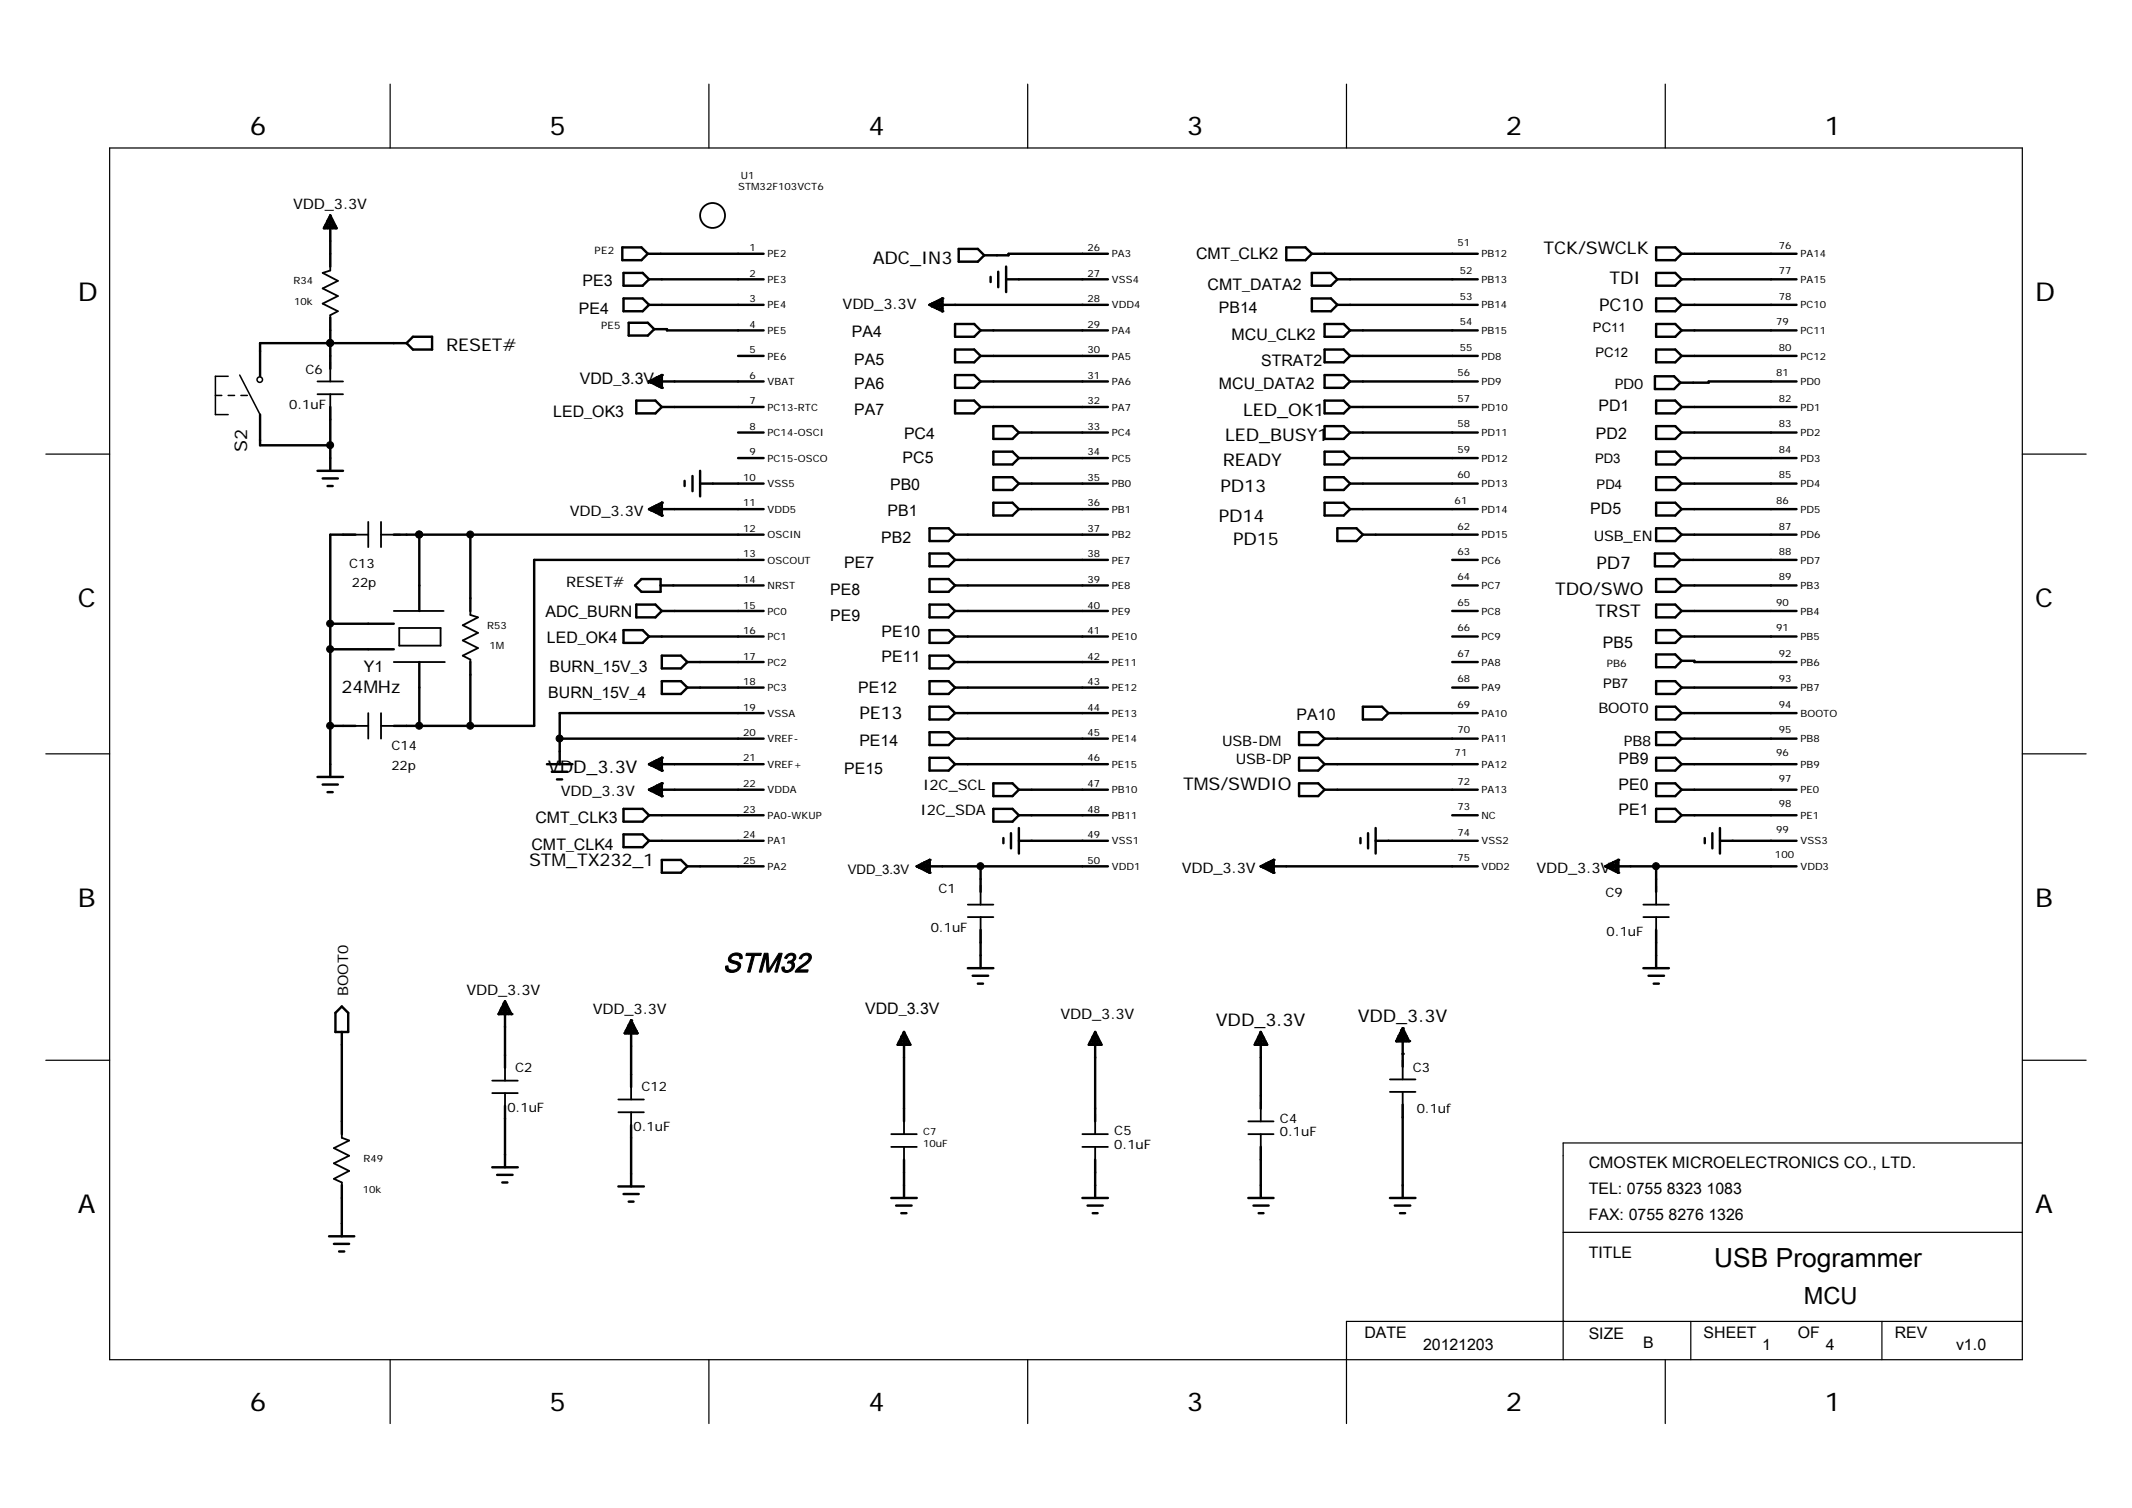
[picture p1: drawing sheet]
<svg xmlns="http://www.w3.org/2000/svg" width="297mm" height="210mm" viewBox="0 0 297 210" stroke-linecap="round" stroke-linejoin="round" font-family="sans-serif">
<g fill="none" stroke="#000" stroke-width=".17">
<path d="M54.3 11.7v8.9M98.8 11.7v8.9M143.2 11.7v8.9M187.6 11.7v8.9M232 11.7v8.9M15.3 20.6h266.4v168.7h-266.4zM6.4 63.2h8.9M281.7 63.2h8.9M6.4 105h8.9M281.7 105h8.9M6.4 147.7h8.9M281.7 159.2h-63.9v30.1"/>
<path d="M281.8 147.7h8.8M217.8 171.6h63.9M54.3 189.3v8.9M98.8 189.3v8.9M143.2 189.3v8.9M217.8 184h.1M232 189.3v8.9M235.5 184v5.3M262.2 184v5.3M281.7 184h-94.1v14.2"/>
</g>
<g fill="none" stroke="#000" stroke-width=".25">
<path d="M46 37.1v.6l-1 .3 2.1 1.1-2.1 1.1 2.1 1-2.1 1.1 2.1 1-1.1 .6v.3M44.2 53.1h3.6M44.2 54.9h3.6M46 50.5v2.6M46 54.9v3.6M47.8 74.5h3.5M51.3 72.7v3.5M53.1 74.5h2.6M53.1 72.7v3.5M51.3 99.3v3.6M53.1 99.3v3.6M54.9 85.1h6.9"/>
<path d="M54.9 92.2h7.1M55.6 87.5h5.8v2.4h-5.8zM65.5 85.1v.5l1.1 .4-2.1 1.1 2.1 1-2.1 1.1 2.1 1-2.1 1.1 1 .6v.3M47.8 101.1h3.5M53.1 101.1h2.6M134.8 126h3.6M134.8 127.7h3.6M136.6 123.3v2.7M136.6 127.7v3.6M228.9 126h3.6M228.9 127.7h3.6M230.7 123.3v2.7"/>
<path d="M230.7 127.7v3.6M47.6 157.9v.5l1 .4-2.1 1.1 2.1 1-2.1 1.1 2.1 1.1-2.1 1.1 1.1 .5v.3M68.6 150.5h3.5M68.6 152.2h3.5M70.4 147.8v2.7M70.4 152.2v3.6M86.1 153.1h3.6M86.1 154.9h3.6M87.9 150.5v2.6M87.9 154.9v3.5M124.2 157.9h3.5M124.2 159.7h3.5"/>
<path d="M125.9 155.3v2.6M125.9 159.7v3.6M150.8 157.9h3.5M150.8 159.7h3.5M152.6 155.3v2.6M152.6 159.7v3.6M173.9 156.2h3.5M173.9 157.9h3.5M175.6 153.5v2.7M175.6 157.9v3.6M193.6 150.3h3.6M193.6 152.1h3.6"/>
<path d="M195.4 147.7v2.6M195.4 152.1v3.5"/>
<circle cx="99.3" cy="30" r="1.74"/>
</g>
<g fill="none" stroke="#000" stroke-width=".34">
<path d="M45.2 31.6h1.6M45.3 31.4v.4M45.4 31.3h1.2M45.6 30.9h.8M45.6 30.7v1.1M45.8 30.6h.4M45.9 30.2h.2M46 30v7.1M46 30l.9 1.8h-1.8zM46.3 30.7v1.1M46.7 31.4v.4M86.7 34.5h2.7l.8 .8-.8 .9h-2.7z"/>
<path d="M86.9 38h2.6l.9 .9-.9 .9h-2.6zM90.2 35.3h16.2M90.4 38.9h16M133.6 34.7h2.6l.9 .9-.9 .8h-2.6zM138 38.6v.7M139.1 37.8v2.2M140.2 38.9h14.1M140.2 37.1v3.6M154.3 35.3h-13.8v.3h-3.4M179.2 34.5h2.7l.8 .8-.8 .9h-2.7zM182.7 35.3h23.2M182.7 38h2.7l.9 .9-.9 .9h-2.7z"/>
<path d="M186.3 38.9h19.6M230.7 34.5h2.7l.9 .8-.9 .9h-2.7zM230.7 38h2.7l.9 .9-.9 .9h-2.7zM234.3 35.3h16M234.3 38.9h16M36.2 57.7v4.3h9.8M46 44.2v7.1M46 56.7v8.9M56.6 47.8h-20.4v4.6M56.6 47.8l.9-.9h2.7v1.8h-2.7zM86.9 41.6h2.6l.9 .9-.9 .8h-2.6zM87.6 45h2.6l.9 .8-.9 .9h-2.6z"/>
<path d="M88.6 55.8h2.7l.9 .9-.9 .9h-2.7zM90.4 42.5h16M90.4 53.1h16M90.4 53.1l1.8-.9v1.8zM90.7 53.3h1.5M91.1 45.8h1.8v.2h13.5M91.1 52.7v.8M91.4 53.6h.8M91.8 52.4v1.4M92.2 56.7h14.2M92.2 53h-1.4v.3M92.2 52.6h-.7v1"/>
<path d="M102.8 49.6h3.6M129.5 42.5h24.8M129.5 42.5l1.8-.9v1.7zM129.8 42.7h1.5M130.2 42.1v.7M130.5 43h.8M130.9 41.8v1.4M131.3 42.3h-1.5v.4M131.3 41.9h-.8v1.1M133 45.1h2.7l.9 .9-.9 .9h-2.7zM133 48.7h2.7l.9 .9-.9 .9h-2.7zM133 55.8h2.7l.9 .9-.9 .9h-2.7z"/>
<path d="M133 52.2h2.7l.9 .9-.9 .9h-2.7zM136.6 46h17.7M136.6 49.6h17.7M136.6 53.1h17.7M136.6 56.7h17.7M138.4 59.3h2.6l.9 .9-.9 .9h-2.6zM182.7 41.6h2.7l.9 .9-.9 .8h-2.7zM184.5 45.1h2.7l.9 .9-.9 .9h-2.7zM184.5 48.7h2.7l.9 .9-.9 .9h-2.7zM184.5 55.8h2.7l.9 .9-.9 .9h-2.7zM184.5 59.3h2.7l.9 .9-.9 .9h-2.7zM184.5 52.2h2.7l.9 .9-.9 .9h-2.7z"/>
<path d="M186.3 42.5h19.6M188.1 46h17.8M188.1 49.6h17.8M188.1 53.1h17.8M188.1 56.7h17.8M230.5 52.4h2.7l.9 .9-.9 .9h-2.7zM230.7 41.6h2.7l.9 .9-.9 .8h-2.7zM230.7 45.1h2.7l.9 .9-.9 .9h-2.7zM230.7 48.7h2.7l.9 .9-.9 .9h-2.7zM230.7 55.8h2.7l.9 .9-.9 .9h-2.7zM230.7 59.3h2.7l.9 .9-.9 .9h-2.7zM234.3 42.5h16"/>
<path d="M234.3 46h16M234.3 49.6h16M234.3 56.7h16M250.3 53.1h-12.3v.2h-3.9M44.2 65.6h3.6M45 66.6h2.1M45.6 67.7h.7M49.5 74.5h-3.5v33.7M54.9 74.5h51.5M58.4 74.5v10.6M65.5 74.5v10.6M90.4 70.9h16"/>
<path d="M90.4 70.9l1.8-.9v1.8zM90.7 71.1h1.5M91.1 70.5v.7M91.4 71.4h.8M91.8 70.2v1.4M92.2 70.7h-1.4v.4M92.2 70.4h-.7v1M95.4 67v.7M96.5 66.3v2.1M97.5 67.3h8.9M97.5 65.6v3.5M102.8 60.2h3.6"/>
<path d="M102.8 63.8h3.6M106.4 78h-32v23.1h-19.5M129.5 73.6h2.7l.8 .9-.8 .8h-2.7zM129.5 77.1h2.7l.8 .9-.8 .9h-2.7zM133 74.5h21.3M133 78h21.3M138.4 62.9h2.6l.9 .9-.9 .9h-2.6zM138.4 66.5h2.6l.9 .8-.9 .9h-2.6zM138.4 70h2.6l.9 .9-.9 .9h-2.6zM141.9 60.2h12.4M141.9 63.8h12.4M141.9 67.3h12.4"/>
<path d="M141.9 70.9h12.4M184.5 66.5h2.7l.9 .8-.9 .9h-2.7zM184.5 62.9h2.7l.9 .9-.9 .9h-2.7zM184.5 70h2.7l.9 .9-.9 .9h-2.7zM186.3 73.6h2.7l.9 .9-.9 .8h-2.7zM188.1 60.2h17.8M188.1 63.8h17.8M188.1 67.3h17.8M188.1 70.9h17.8M189.9 74.5h16M202.3 78h3.6M230.5 77.1h2.7l.9 .9-.9 .9h-2.7z"/>
<path d="M230.7 62.9h2.7l.9 .9-.9 .9h-2.7zM230.7 66.5h2.7l.9 .8-.9 .9h-2.7zM230.7 70h2.7l.9 .9-.9 .9h-2.7zM230.7 73.6h2.7l.9 .9-.9 .8h-2.7zM234.1 78h16.2M234.3 60.2h16M234.3 63.8h16M234.3 67.3h16M234.3 70.9h16M234.3 74.5h16M46 86.9h8.9M46 90.4h8.9"/>
<path d="M58.4 92.2v8.9M65.5 92.2v8.9M86.9 87.7h2.6l.9 .9-.9 .9h-2.6zM88.6 84.2h2.7l.9 .9-.9 .9h-2.7zM89.4 80.6h2.6v1.8h-2.6l-.9-.9zM90.4 88.6h16M92 81.5h14.4M92.2 85.1h14.2M92.2 91.3h2.7l.9 .9-.9 .9h-2.7zM92.2 94.9h2.7l.9 .9-.9 .8h-2.7zM95.8 92.2h10.6M95.8 95.8h10.6"/>
<path d="M106.4 99.3h-28.4v7.1M129.5 80.6h2.7l.8 .9-.8 .9h-2.7zM129.5 84.2h2.7l.8 .9-.8 .9h-2.7zM129.5 87.7h2.7l.8 .9-.8 .9h-2.7zM129.5 91.3h2.7l.8 .9-.8 .9h-2.7zM129.5 94.9h2.7l.8 .9-.8 .8h-2.7zM129.5 98.4h2.7l.8 .9-.8 .9h-2.7zM133 81.5h21.3M133 85.1h21.3M133 88.6h21.3M133 92.2h21.3M133 95.8h21.3"/>
<path d="M133 99.3h21.3M189.9 98.4h2.6l.9 .9-.9 .9h-2.6zM193.4 99.3h12.5M202.3 81.5h3.6M202.3 85.1h3.6M202.3 88.6h3.6M202.3 92.2h3.6M202.3 95.8h3.6M230.7 80.6h2.7l.9 .9-.9 .9h-2.7zM230.7 84.2h2.7l.9 .9-.9 .9h-2.7zM230.7 87.7h2.7l.9 .9-.9 .9h-2.7zM230.7 91.1h2.7l.9 .9-.9 .9h-2.7z"/>
<path d="M230.7 94.9h2.7l.9 .9-.9 .8h-2.7zM230.7 98.4h2.7l.9 .9-.9 .9h-2.7zM234.3 81.5h16M234.3 85.1h16M234.3 88.6h16M234.3 92h1.7v.2h14.3M234.3 95.8h16M234.3 99.3h16M44.2 108.2h3.6M45 109.3h2.1M45.6 110.3h.7M46 101.1h3.5"/>
<path d="M76.2 106.4h3.5M76.9 107.5h2.1M77.6 108.5h.7M78 102.9h28.4M86.9 112.6h2.6l.9 .9-.9 .9h-2.6zM86.9 116.2h2.6l.9 .9-.9 .9h-2.6zM90.4 106.4h16M90.4 110h16M90.4 113.5h16M90.4 117.1h16M90.4 106.4l1.8-.9v1.8zM90.4 110l1.8-.9v1.8z"/>
<path d="M90.7 110.1h1.5M90.7 106.6h1.5M91.1 106v.8M91.1 109.6v.7M91.4 110.5h.8M91.4 106.9h.8M91.8 105.7v1.4M91.8 109.3v1.4M92.2 119.8h2.7l.9 .8-.9 .9h-2.7zM92.2 106.2h-1.4v.4M92.2 109.8h-1.4v.3M92.2 105.9h-.7v1"/>
<path d="M92.2 109.4h-.7v1.1M129.1 119.9v1.5M129.5 102h2.7l.8 .9-.8 .9h-2.7zM129.5 105.5h2.7l.8 .9-.8 .9h-2.7zM133 102.9h21.3M133 106.4h21.3M138.4 109.1h2.6l.9 .9-.9 .9h-2.6zM138.4 112.6h2.6l.9 .9-.9 .9h-2.6zM139.8 116.7v.7M140.8 116v2.1M141.9 110h12.4M141.9 113.5h12.4"/>
<path d="M141.9 117.1h12.4M141.9 115.3v3.6M177.1 119.9v1.5M181 109.1h2.6l.9 .9-.9 .9h-2.6zM181 102h2.6l.9 .9-.9 .9h-2.6zM181 105.5h2.6l.9 .9-.9 .9h-2.6zM184.5 102.9h21.4M184.5 106.4h21.4M184.5 110h21.4M189.5 116.7v.7M190.6 116v2.1M191.6 117.1h14.3"/>
<path d="M191.6 115.3v3.6M202.3 113.5h3.6M225.1 119.9v1.5M230.7 102h2.7l.9 .9-.9 .9h-2.7zM230.7 105.5h2.7l.9 .9-.9 .9h-2.7zM230.7 109.1h2.7l.9 .9-.9 .9h-2.7zM230.7 112.6h2.7l.9 .9-.9 .9h-2.7zM234.3 102.9h16M234.3 106.4h16M234.3 110h16M234.3 113.5h16M237.5 116.7v.7"/>
<path d="M238.5 116v2.1M239.6 117.1h10.7M239.6 115.3v3.6M70.1 140h.5M70.1 139.7v1.5M70.3 139.6h.1M70.4 139.4v9.3M70.4 139.4l.8 1.8h-1.7zM70.5 139.8v1.4M95.8 120.6h10.6M127.7 120.6h26.6M127.7 120.6l1.8-.8v1.7z"/>
<path d="M128 120.8h1.5M128.4 120.3v.7M128.7 121.2h.8M129.5 120.5h-1.4v.3M129.5 120.1h-.7v1.1M134.8 134.8h3.6M135.5 135.9h2.2M136.2 137h.7M136.6 120.6v3.6M136.6 129.5v5.3M175.6 120.6h30.3M175.6 120.6l1.8-.8v1.7z"/>
<path d="M176 120.8h1.4M176.4 120.3v.7M176.7 121.2h.7M177.4 120.5h-1.4v.3M177.4 120.1h-.7v1.1M223.6 120.6h26.7M223.6 120.6l1.8-.8v1.7zM223.9 120.8h1.5M224.4 120.3v.7M224.7 121.2h.7M225.4 120.5h-1.4v.3M225.4 120.1h-.7v1.1"/>
<path d="M228.9 134.8h3.6M229.7 135.9h2.1M230.4 137h.7M230.7 120.6v3.6M230.7 129.5v5.3M47.6 143.7v14.2M47.6 140.2l.9 .8v2.7h-1.8v-2.7zM69.5 141h1.6M69.7 140.7h1.2M69.8 140.5v.7M69.9 140.3h.8M70.4 154v8.6"/>
<path d="M70.9 140.5v.7M87.2 143.5h1.4v.4M87.2 143.5v.4M87.4 143.2h1.1M87.6 142.8h.7v1.1M87.6 142.7v1.2M87.7 142.5h.4M87.9 142.1v9.3M87.9 156.7v8.5M87.9 142.1l.9 1.8h-1.8zM125.2 145.3h1.5M125.2 145.1v.4"/>
<path d="M125.3 145h1.2M125.5 144.6h.9M125.6 144.3v1.2M125.7 144.3h.5M125.8 143.9h.2M125.9 143.7v12.5M125.9 143.7l.9 1.8h-1.8zM126.3 144.4v1.1M126.6 145.2v.3M151.8 145.3h1.6M151.8 145.1v.4M152 145h1.2"/>
<path d="M152.1 144.6h.9M152.2 144.3v1.2M152.3 144.3h.5M152.5 143.9h.1M152.6 143.7v12.5M152.6 143.7l.9 1.8h-1.8zM152.9 144.4v1.1M153.3 145.2v.3M174.9 145.3h1.5M175 145.1v.4M175.1 145h1.2M175.3 144.6h.8"/>
<path d="M175.3 144.3v1.2M175.4 144.3h.5M175.6 143.9h.1M175.6 143.7v10.7M175.6 159.7v7.1M175.6 143.7l.9 1.8h-1.7zM176 144.4v1.1M176.4 145.2v.3M194.7 144.6h1.4M194.9 144.3h1v.7M194.9 144.2v.8M195 143.9h.7"/>
<path d="M195.2 143.5h.4v1.5M195.2 143.5v1.5M195.4 143.2v5.3M195.4 153.8v13M195.4 143.2l.9 1.8h-1.8zM45.8 172.2h3.6M46.5 173.2h2.1M47.2 174.3h.8M47.6 165v7.2M68.6 162.6h3.5M69.2 163.6h2.2M70 164.7h.7"/>
<path d="M86.1 165.2h3.6M86.9 166.3h2.1M87.6 167.3h.7M124.2 166.8h3.5M124.8 167.9h2.2M125.6 168.9h.7M125.9 161.5v5.3M150.8 166.8h3.5M151.5 167.9h2.1M152.2 168.9h.7M152.6 161.5v5.3M173.9 166.8h3.5"/>
<path d="M174.6 167.9h2.1M175.3 168.9h.7M193.6 166.8h3.6M194.3 167.9h2.2M195 168.9h.7"/>
</g>
<g fill="none" stroke="#000" stroke-width=".21">
<path d="M30 55.1h.9M31.8 52.4h-1.8v5.3h1.8M31.8 55.1h.9M33.4 52.2l2.8 5.5M33.6 55.1h.9"/>
<circle cx="36.2" cy="52.9" r=".38"/>
</g>
<g fill="#000">
<circle cx="46" cy="47.8" r=".17"/>
<circle cx="90.4" cy="53.1" r=".17"/>
<circle cx="92.2" cy="54" r=".17"/>
<circle cx="92.2" cy="52.2" r=".17"/>
<circle cx="129.5" cy="42.5" r=".17"/>
<circle cx="131.3" cy="43.3" r=".17"/>
<circle cx="131.3" cy="41.6" r=".17"/>
<circle cx="58.4" cy="74.5" r=".17"/>
<circle cx="90.4" cy="70.9" r=".17"/>
<circle cx="92.2" cy="71.8" r=".17"/>
<circle cx="92.2" cy="70" r=".17"/>
<circle cx="90.4" cy="110" r=".17"/>
<circle cx="90.4" cy="106.4" r=".17"/>
<circle cx="92.2" cy="105.5" r=".17"/>
<circle cx="92.2" cy="110.9" r=".17"/>
<circle cx="92.2" cy="109.1" r=".17"/>
<circle cx="92.2" cy="107.3" r=".17"/>
<circle cx="129.5" cy="119.8" r=".17"/>
<circle cx="177.4" cy="119.8" r=".17"/>
<circle cx="225.4" cy="119.8" r=".17"/>
<circle cx="127.7" cy="120.6" r=".17"/>
<circle cx="129.5" cy="121.5" r=".17"/>
<circle cx="175.6" cy="120.6" r=".17"/>
<circle cx="177.4" cy="121.5" r=".17"/>
<circle cx="223.6" cy="120.6" r=".17"/>
<circle cx="225.4" cy="121.5" r=".17"/>
<circle cx="69.5" cy="141.2" r=".17"/>
<circle cx="71.2" cy="141.2" r=".17"/>
<circle cx="87.9" cy="142.1" r=".17"/>
<circle cx="194.5" cy="145" r=".17"/>
<circle cx="195.4" cy="146.8" r=".17"/>
<circle cx="195.4" cy="143.2" r=".17"/>
<circle cx="196.3" cy="145" r=".17"/>
</g>
<g fill="#000" stroke="#000" stroke-width=".14">
<circle cx="46" cy="47.8" r=".49"/>
<circle cx="46" cy="62" r=".49"/>
<circle cx="58.4" cy="74.4" r=".49"/>
<circle cx="65.5" cy="74.4" r=".49"/>
<circle cx="46" cy="90.4" r=".49"/>
<circle cx="46" cy="86.8" r=".49"/>
<circle cx="46" cy="101.1" r=".49"/>
<circle cx="58.4" cy="101.1" r=".49"/>
<circle cx="65.5" cy="101.1" r=".49"/>
<circle cx="77.9" cy="102.8" r=".49"/>
<circle cx="136.6" cy="120.6" r=".49"/>
<circle cx="230.7" cy="120.6" r=".49"/>
</g>
<text font-size="3.8" x="100.7" y="135.4">STM32</text>
<text font-size="3.7" x="238.8" y="176.5">USB Programmer</text>
<g font-size="3.6">
<text x="34.8" y="18.8">6</text>
<text x="76.5" y="18.8">5</text>
<text x="121" y="18.8">4</text>
<text x="165.3" y="18.8">3</text>
<text x="209.8" y="18.8">2</text>
<text x="254.2" y="18.8">1</text>
<text x="10.8" y="41.9">D</text>
<text x="283.5" y="41.9">D</text>
<text x="10.8" y="84.6">C</text>
<text x="283.5" y="84.6">C</text>
<text x="10.8" y="126.3">B</text>
<text x="283.5" y="126.3">B</text>
<text x="10.8" y="168.9">A</text>
<text x="283.5" y="168.9">A</text>
<text x="34.8" y="196.5">6</text>
<text x="76.5" y="196.5">5</text>
<text x="121" y="196.5">4</text>
<text x="165.3" y="196.5">3</text>
<text x="209.8" y="196.5">2</text>
<text x="254.2" y="196.5">1</text>
</g>
<text font-size="3.3" x="251.3" y="181.6">MCU</text>
<g font-size="2.4">
<text x="215" y="35.3">TCK/SWCLK</text>
<text x="121.6" y="36.8">ADC_IN3</text>
<text x="224.2" y="39.6">TDI</text>
<text x="222.8" y="43.3">PC10</text>
<text x="62.1" y="48.9">RESET#</text>
<text x="173.2" y="58">LED_OK1</text>
<text x="34.5" y="62.9" transform="rotate(-90 34.5 62.9)">S2</text>
<text x="170.3" y="64.9">READY</text>
<text x="170.7" y="61.4">LED_BUSY1</text>
<text x="170" y="68.6">PD13</text>
<text x="169.8" y="72.7">PD14</text>
<text x="171.8" y="75.9">PD15</text>
<text x="216.7" y="82.8">TDO/SWO</text>
<text x="222.4" y="79.2">PD7</text>
<text x="222.3" y="86">TRST</text>
<text x="47.6" y="96.6">24MHz</text>
<text x="119.7" y="100.2">PE13</text>
<text x="76.3" y="107.6">VDD_3.3V</text>
<text x="164.8" y="110">TMS/SWDIO</text>
<text x="73.7" y="120.6">STM_TX232_1</text>
<text x="169.4" y="142.8">VDD_3.3V</text>
<text x="189.1" y="142.3">VDD_3.3V</text>
</g>
<g font-size="2.2">
<text x="81.1" y="39.8">PE3</text>
<text x="166.6" y="36.1">CMT_CLK2</text>
<text x="168.2" y="40.3">CMT_DATA2</text>
<text x="80.6" y="43.7">PE4</text>
<text x="118.7" y="46.9">PA4</text>
<text x="169.8" y="43.6">PB14</text>
<text x="171.6" y="47.3">MCU_CLK2</text>
<text x="80.8" y="53.5">VDD_3.3V</text>
<text x="119" y="50.8">PA5</text>
<text x="175.7" y="51">STRAT2</text>
<text x="77.1" y="58.1">LED_OK3</text>
<text x="119" y="57.7">PA7</text>
<text x="119" y="54.2">PA6</text>
<text x="169.8" y="54.2">MCU_DATA2</text>
<text x="222.7" y="57.2">PD1</text>
<text x="125.7" y="64.5">PC5</text>
<text x="125.9" y="61.1">PC4</text>
<text x="222.3" y="61.1">PD2</text>
<text x="123.6" y="71.8">PB1</text>
<text x="124" y="68.2">PB0</text>
<text x="221.5" y="71.6">PD5</text>
<text x="122.8" y="75.7">PB2</text>
<text x="115.6" y="82.8">PE8</text>
<text x="117.6" y="79.1">PE7</text>
<text x="76" y="86">ADC_BURN</text>
<text x="76.2" y="89.5">LED_OK4</text>
<text x="115.6" y="86.5">PE9</text>
<text x="122.8" y="88.6">PE10</text>
<text x="50.7" y="93.6">Y1</text>
<text x="76.5" y="93.6">BURN_15V_3</text>
<text x="122.8" y="92.2">PE11</text>
<text x="223.3" y="90.2">PB5</text>
<text x="76.4" y="97.2">BURN_15V_4</text>
<text x="119.5" y="96.5">PE12</text>
<text x="180.6" y="100.2">PA10</text>
<text x="117.6" y="107.8">PE15</text>
<text x="119.7" y="103.9">PE14</text>
<text x="225.5" y="106.4">PB9</text>
<text x="225.5" y="110">PE0</text>
<text x="225.5" y="113.5">PE1</text>
<text x="74" y="118.3">CMT_CLK4</text>
<text x="74.6" y="114.6">CMT_CLK3</text>
<text x="120.5" y="141.3">VDD_3.3V</text>
<text x="221.3" y="166.3">TEL: 0755 8323 1083</text>
<text x="221.3" y="162.7">CMOSTEK MICROELECTRONICS CO., LTD.</text>
<text x="221.3" y="169.8">FAX: 0755 8276 1326</text>
<text x="221.3" y="175.2">TITLE</text>
<text x="190.1" y="186.3">DATE</text>
<text x="198.2" y="188">20121203</text>
<text x="221.3" y="186.5">SIZE</text>
<text x="228.9" y="187.7">B</text>
<text x="237.3" y="186.3">SHEET</text>
<text x="245.5" y="188">1</text>
<text x="250.4" y="186.3">OF</text>
<text x="254.3" y="188">4</text>
<text x="263.9" y="186.3">REV</text>
<text x="272.5" y="188">v1.0</text>
</g>
<g font-size="2">
<text x="40.8" y="29.1">VDD_3.3V</text>
<text x="117.4" y="43">VDD_3.3V</text>
<text x="225" y="54.2">PD0</text>
<text x="79.4" y="71.8">VDD_3.3V</text>
<text x="222" y="75.3">USB_EN</text>
<text x="78.9" y="81.7">RESET#</text>
<text x="222.7" y="99.3">BOOT0</text>
<text x="170.3" y="103.9">USB-DM</text>
<text x="172.2" y="106.4">USB-DP</text>
<text x="226.2" y="103.9">PB8</text>
<text x="78.1" y="110.9">VDD_3.3V</text>
<text x="128.2" y="113.5">I2C_SDA</text>
<text x="128.6" y="110">I2C_SCL</text>
<text x="164.6" y="121.5">VDD_3.3V</text>
<text x="214" y="121.5">VDD_3.3V</text>
<text x="48.5" y="138.8" transform="rotate(-90 48.5 138.8)">BOOT0</text>
<text x="65" y="138.5">VDD_3.3V</text>
<text x="82.6" y="141.2">VDD_3.3V</text>
<text x="147.7" y="141.9">VDD_3.3V</text>
</g>
<g font-size="1.8">
<text x="221.9" y="46.2">PC11</text>
<text x="42.5" y="52.1">C6</text>
<text x="222.2" y="49.8">PC12</text>
<text x="40.3" y="57">0.1uF</text>
<text x="222.2" y="64.5">PD3</text>
<text x="222.4" y="68.1">PD4</text>
<text x="48.6" y="79.1">C13</text>
<text x="49" y="81.7">22p</text>
<text x="223.3" y="95.8">PB7</text>
<text x="54.5" y="104.5">C14</text>
<text x="54.5" y="107.3">22p</text>
<text x="118.1" y="121.7">VDD_3.3V</text>
<text x="130.7" y="124.4">C1</text>
<text x="223.6" y="124.9">C9</text>
<text x="129.7" y="129.8">0.1uF</text>
<text x="223.8" y="130.4">0.1uF</text>
<text x="71.7" y="149.2">C2</text>
<text x="196.8" y="149.2">C3</text>
<text x="70.7" y="154.9">0.1uF</text>
<text x="89.4" y="151.9">C12</text>
<text x="197.4" y="155.1">0.1uf</text>
<text x="88.3" y="157.6">0.1uF</text>
<text x="155.2" y="158.1">C5</text>
<text x="155.2" y="160">0.1uF</text>
<text x="178.3" y="156.3">C4</text>
<text x="178.3" y="158.2">0.1uF</text>
</g>
<g font-size="1.4">
<text x="102.8" y="26.5">STM32F103VCT6</text>
<text x="103.2" y="24.9">U1</text>
<text x="82.8" y="35.3">PE2</text>
<text x="104.4" y="35">1</text>
<text x="106.9" y="35.8">PE2</text>
<text x="151.5" y="35">26</text>
<text x="154.9" y="35.8">PA3</text>
<text x="203" y="34.3">51</text>
<text x="206.4" y="35.8">PB12</text>
<text x="247.8" y="34.6">76</text>
<text x="250.8" y="35.8">PA14</text>
<text x="40.9" y="39.6">R34</text>
<text x="104.4" y="38.6">2</text>
<text x="106.9" y="39.4">PE3</text>
<text x="151.5" y="38.6">27</text>
<text x="154.9" y="39.4">VSS4</text>
<text x="203.4" y="41.7">53</text>
<text x="203.4" y="38.2">52</text>
<text x="206.4" y="39.4">PB13</text>
<text x="247.8" y="38.2">77</text>
<text x="247.8" y="41.7">78</text>
<text x="250.8" y="39.4">PA15</text>
<text x="41" y="42.5">10k</text>
<text x="83.7" y="45.8">PE5</text>
<text x="104.4" y="42.1">3</text>
<text x="104.4" y="45.7">4</text>
<text x="106.9" y="43">PE4</text>
<text x="106.9" y="46.5">PE5</text>
<text x="151.5" y="45.7">29</text>
<text x="151.5" y="42.1">28</text>
<text x="154.9" y="46.5">PA4</text>
<text x="154.9" y="43">VDD4</text>
<text x="203.4" y="45.3">54</text>
<text x="206.4" y="46.5">PB15</text>
<text x="206.4" y="43">PB14</text>
<text x="247.4" y="45.3">79</text>
<text x="250.8" y="43">PC10</text>
<text x="250.8" y="46.5">PC11</text>
<text x="104.4" y="49.2">5</text>
<text x="104.4" y="52.7">6</text>
<text x="106.9" y="50.1">PE6</text>
<text x="106.9" y="53.6">VBAT</text>
<text x="151.5" y="52.7">31</text>
<text x="151.5" y="49.2">30</text>
<text x="154.9" y="53.6">PA6</text>
<text x="154.9" y="50.1">PA5</text>
<text x="203" y="52.4">56</text>
<text x="203.4" y="48.8">55</text>
<text x="206.4" y="53.6">PD9</text>
<text x="206.4" y="50.1">PD8</text>
<text x="247.4" y="52.4">81</text>
<text x="247.8" y="48.8">80</text>
<text x="250.8" y="50.1">PC12</text>
<text x="250.8" y="53.6">PD0</text>
<text x="104.4" y="56.3">7</text>
<text x="104.4" y="59.9">8</text>
<text x="106.9" y="57.2">PC13-RTC</text>
<text x="151.5" y="59.9">33</text>
<text x="151.5" y="56.3">32</text>
<text x="154.9" y="57.2">PA7</text>
<text x="203" y="59.5">58</text>
<text x="203" y="56">57</text>
<text x="206.4" y="57.2">PD10</text>
<text x="247.8" y="56">82</text>
<text x="247.8" y="59.5">83</text>
<text x="250.8" y="57.2">PD1</text>
<text x="104.4" y="63.4">9</text>
<text x="106.9" y="60.7">PC14-OSCI</text>
<text x="106.9" y="64.3">PC15-OSCO</text>
<text x="151.5" y="63.4">34</text>
<text x="154.9" y="64.3">PC5</text>
<text x="154.9" y="60.7">PC4</text>
<text x="203" y="63.1">59</text>
<text x="206.4" y="64.3">PD12</text>
<text x="206.4" y="60.7">PD11</text>
<text x="247.8" y="63.1">84</text>
<text x="250.8" y="60.7">PD2</text>
<text x="250.8" y="64.3">PD3</text>
<text x="103.5" y="67">10</text>
<text x="103.5" y="70.5">11</text>
<text x="106.9" y="67.9">VSS5</text>
<text x="106.9" y="71.4">VDD5</text>
<text x="151.5" y="70.5">36</text>
<text x="151.5" y="67">35</text>
<text x="154.9" y="71.4">PB1</text>
<text x="154.9" y="67.9">PB0</text>
<text x="202.6" y="70.2">61</text>
<text x="203" y="66.6">60</text>
<text x="206.4" y="71.4">PD14</text>
<text x="206.4" y="67.9">PD13</text>
<text x="247.4" y="70.2">86</text>
<text x="247.8" y="66.6">85</text>
<text x="250.8" y="67.9">PD4</text>
<text x="250.8" y="71.4">PD5</text>
<text x="103.5" y="74.1">12</text>
<text x="103.5" y="77.6">13</text>
<text x="106.9" y="75">OSCIN</text>
<text x="151.5" y="77.6">38</text>
<text x="151.5" y="74.1">37</text>
<text x="154.9" y="75">PB2</text>
<text x="203" y="77.3">63</text>
<text x="203" y="73.7">62</text>
<text x="206.4" y="75">PD15</text>
<text x="247.8" y="73.7">87</text>
<text x="247.8" y="77.3">88</text>
<text x="250.8" y="75">PD6</text>
<text x="103.5" y="81.2">14</text>
<text x="106.9" y="78.5">OSCOUT</text>
<text x="106.9" y="82">NRST</text>
<text x="151.5" y="81.2">39</text>
<text x="154.9" y="82">PE8</text>
<text x="154.9" y="78.5">PE7</text>
<text x="203" y="80.8">64</text>
<text x="206.4" y="82">PC7</text>
<text x="206.4" y="78.5">PC6</text>
<text x="247.8" y="80.8">89</text>
<text x="250.8" y="78.5">PD7</text>
<text x="250.8" y="82">PB3</text>
<text x="67.9" y="87.6">R53</text>
<text x="103.5" y="84.7">15</text>
<text x="103.5" y="88.3">16</text>
<text x="106.9" y="85.6">PC0</text>
<text x="106.9" y="89.1">PC1</text>
<text x="151.5" y="88.3">41</text>
<text x="151.5" y="84.7">40</text>
<text x="154.9" y="89.1">PE10</text>
<text x="154.9" y="85.6">PE9</text>
<text x="203" y="87.9">66</text>
<text x="203" y="84.4">65</text>
<text x="206.4" y="89.1">PC9</text>
<text x="206.4" y="85.6">PC8</text>
<text x="247.4" y="84.4">90</text>
<text x="247.4" y="87.9">91</text>
<text x="250.8" y="85.6">PB4</text>
<text x="250.8" y="89.1">PB5</text>
<text x="68.2" y="90.4">1M</text>
<text x="103.5" y="91.9">17</text>
<text x="103.5" y="95.4">18</text>
<text x="106.9" y="92.7">PC2</text>
<text x="151.5" y="95.4">43</text>
<text x="151.5" y="91.9">42</text>
<text x="154.9" y="92.7">PE11</text>
<text x="203" y="95">68</text>
<text x="203" y="91.5">67</text>
<text x="206.4" y="92.7">PA8</text>
<text x="223.9" y="92.9">PB6</text>
<text x="247.8" y="91.5">92</text>
<text x="247.8" y="95">93</text>
<text x="250.8" y="92.7">PB6</text>
<text x="103.5" y="99">19</text>
<text x="106.9" y="96.3">PC3</text>
<text x="106.9" y="99.8">VSSA</text>
<text x="151.5" y="99">44</text>
<text x="154.9" y="99.8">PE13</text>
<text x="154.9" y="96.3">PE12</text>
<text x="203" y="98.6">69</text>
<text x="206.4" y="99.8">PA10</text>
<text x="206.4" y="96.3">PA9</text>
<text x="247.8" y="98.6">94</text>
<text x="250.8" y="96.3">PB7</text>
<text x="250.8" y="99.8">BOOTO</text>
<text x="103.5" y="102.5">20</text>
<text x="103.5" y="106">21</text>
<text x="106.9" y="103.4">VREF-</text>
<text x="106.9" y="106.9">VREF+</text>
<text x="151.5" y="106">46</text>
<text x="151.5" y="102.5">45</text>
<text x="154.9" y="106.9">PE15</text>
<text x="154.9" y="103.4">PE14</text>
<text x="202.6" y="105.3">71</text>
<text x="203" y="102.1">70</text>
<text x="206.4" y="106.9">PA12</text>
<text x="206.4" y="103.4">PA11</text>
<text x="247.4" y="105.3">96</text>
<text x="247.8" y="102.1">95</text>
<text x="250.8" y="103.4">PB8</text>
<text x="250.8" y="106.9">PB9</text>
<text x="103.5" y="109.6">22</text>
<text x="103.5" y="113.1">23</text>
<text x="106.9" y="110.5">VDDA</text>
<text x="151.5" y="113.1">48</text>
<text x="151.5" y="109.6">47</text>
<text x="154.9" y="110.5">PB10</text>
<text x="203" y="112.8">73</text>
<text x="203" y="109.3">72</text>
<text x="206.4" y="110.5">PA13</text>
<text x="247.8" y="108.9">97</text>
<text x="247.8" y="112.4">98</text>
<text x="250.8" y="110.5">PE0</text>
<text x="103.5" y="116.7">24</text>
<text x="106.9" y="114">PA0-WKUP</text>
<text x="106.9" y="117.6">PA1</text>
<text x="151.5" y="116.7">49</text>
<text x="154.9" y="117.6">VSS1</text>
<text x="154.9" y="114">PB11</text>
<text x="203" y="119.9">75</text>
<text x="203" y="116.4">74</text>
<text x="206.4" y="117.6">VSS2</text>
<text x="206.4" y="114">NC</text>
<text x="247.3" y="119.5">100</text>
<text x="247.4" y="116">99</text>
<text x="250.8" y="114">PE1</text>
<text x="250.8" y="117.6">VSS3</text>
<text x="103.5" y="120.3">25</text>
<text x="106.9" y="121.2">PA2</text>
<text x="151.5" y="120.3">50</text>
<text x="154.9" y="121.2">VDD1</text>
<text x="206.4" y="121.2">VDD2</text>
<text x="250.8" y="121.2">VDD3</text>
<text x="50.6" y="161.8">R49</text>
<text x="128.6" y="158.1">C7</text>
<text x="128.6" y="159.7">10uF</text>
<text x="50.5" y="166.1">10k</text>
</g>
</svg>
